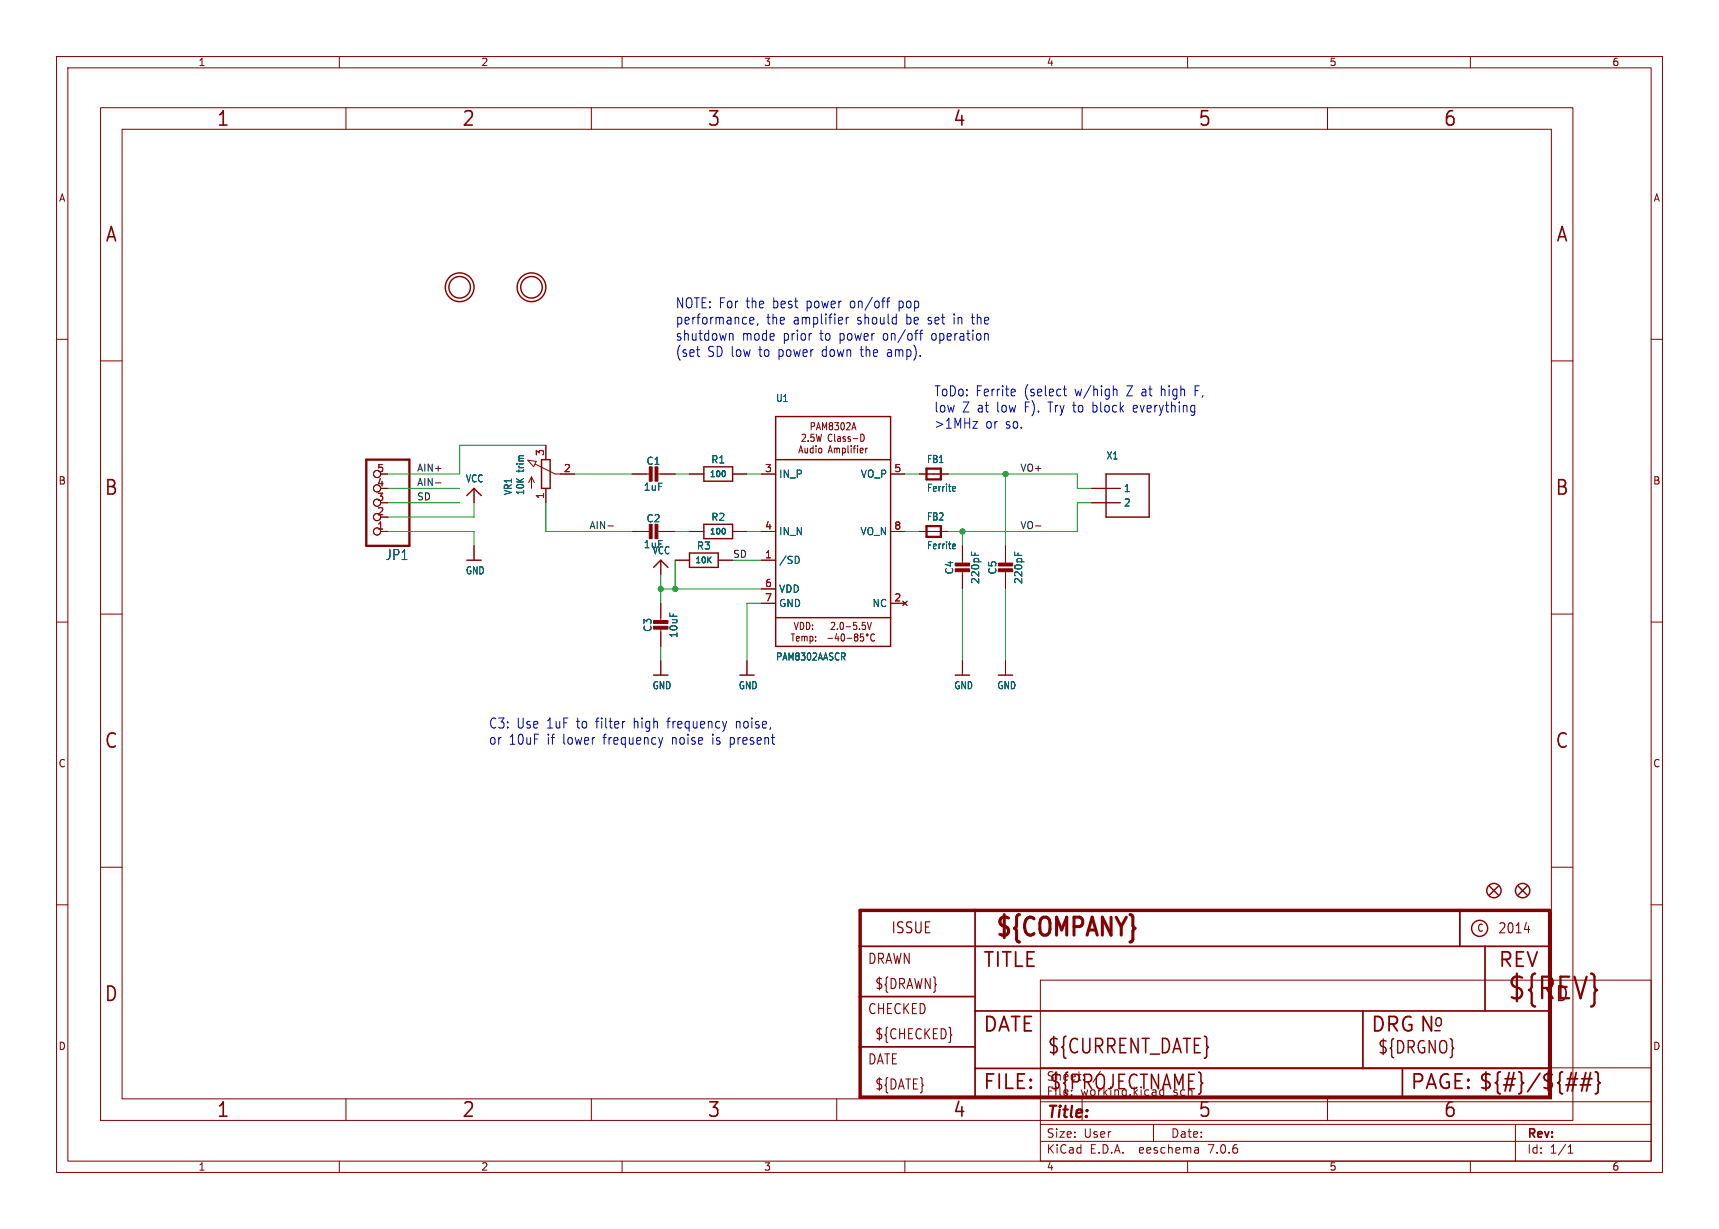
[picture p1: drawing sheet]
<svg xmlns="http://www.w3.org/2000/svg" width="304mm" height="217mm" viewBox="0 0 304 217" stroke-linecap="round" stroke-linejoin="round" font-family="sans-serif">
<g fill="none" stroke="#840000" stroke-width=".18">
<path d="M10 10h284v197.3h-284zM12 12h280v193.3h-280zM17.8 19h260.3v179.1h-260.3zM60 10v2M61.2 19v3.9M104.6 19v3.9M110 10v2M148 19v3.9M160 10v2M191.3 19v3.9M210 10v2M234.7 19v3.9"/>
<path d="M260 10v2M21.6 22.9h252.7v171.4h-252.7zM10 60h2M292 60h2M17.8 63.8h3.8M96.5 78.7v2.6M141.4 79.7h.5M141.8 76.9l.4-.1 .2 .3-.6 .9h.6M142.3 79.2l.1 .8 .2 .1 .2-.1M142.8 79.2v.9M142.9 77.9v.1M143.4 75.4l.6-.1 .1-.1-.1-.4-.6-.1v1.3"/>
<path d="M143.8 79.3l-.3-.1-.2 .3 .1 .5h.4M143.8 78.8v1.3M143.9 76.8h-.5v.6l.1-.1h.4v.6l-.1 .1-.4-.1M144.3 78.8v.1M144.3 79.2v.9M144.3 76.8l.3 1.2 .2-.9 .2 .9 .3-1.2M144.4 76l.3-1.3 .4 1.3M144.5 75.6h.5M144.9 79.3l.2-.1 .2 .3v.4l-.2 .2-.2-.1-.2-.1zM145.4 76v-1.3l.4 .9 .4-.9v1.3M146.5 79.7h.6M146.8 75.3l-.2-.3 .2-.3h.2l.2 .3-.2 .3"/>
<path d="M146.8 75.3l-.2 .2 .1 .4 .1 .1h.2l.2-.2v-.4l-.2-.1M146.8 75.3h.2M147.1 76.9v-.1a.62 .62 0 0 0-.7 .5 .62 .62 0 0 0 .4 .7l.3-.1M147.5 79.4l.3-.2 .2 .2M147.5 79.2v.9M147.6 76.8v1.1l.1 .1M147.6 74.7h.7l-.4 .5 .3 .1v.6l-.1 .1-.5-.1M148 79.4l.1-.2 .3 .1 .1 .8M148 79.4v.7M148.1 77.3h.5v.7M148.6 77.5l-.4 .1-.1 .1 .1 .3h.4M148.8 74.8l.1-.1a.72 .72 0 0 1 0 1.3 .94 .94 0 0 1-.1-1.2z"/>
<path d="M149 79.3l.3-.1 .2 .3-.1 .5h-.4M149 79.2v1.3M149.5 77.3l-.3-.1-.1 .2v.2l.4 .1v.3h-.4M149.7 74.9l.4-.2 .2 .4-.6 .9h.6M149.9 78.8v1.1l.2 .2M150.4 77.3l-.3-.1-.2 .2 .1 .2 .4 .1v.3h-.5M150.5 78.8v.1M150.5 79.2v.9M150.6 76l.4-1.3 .4 1.3M150.7 75.6h.6M150.9 79.2h.4M150.9 77.6h.8"/>
<path d="M151.3 78.8l-.3 .2v1.1M151.6 78.8v.1M151.6 79.2v.9M152.1 79.7l.5-.2v-.2l-.3-.1-.2 .2 .1 .6h.4M152.2 76.8a.64 .64 0 0 1 .6 .6 .64 .64 0 0 1-.6 .6zM153.1 79.2v.9M153.4 79.2l-.3 .3M274.3 63.8h3.8M67.3 83.8h1.3M67.3 94h1.3M67.3 91.4h1.3M67.3 88.9h1.3"/>
<path d="M67.3 86.4h1.3M83.8 86.4v2.5M83.8 96.5v2.6M93.3 81.4l1.5 .2-.4 .9zM94 84.3v2.1M94 84.3l-.5 1M94 84.3l.5 1M94.6 82.1l3.6 1.7h3.4M96.5 86.4v2.5M111.8 83.8h3.3M111.8 94h3.3M116.1 83.8h3.3"/>
<path d="M116.1 94h3.3M116.8 99.1v2.5M119.4 99.1h2.5M121.9 83.8h2.6M121.9 94h2.6M127 99.1h2.5M129.5 83.8h2.6M129.5 94h2.6M134.6 83.8h2.6M134.6 99.1h2.6M134.6 94h2.6M141.3 80.1l.3-1.3 .4 1.3"/>
<path d="M146.4 80.1l.4-1.3 .4 1.3M157.5 83.8h2.5M157.5 94h2.5M162.6 83.8h5M162.6 94h5M170.2 96.5v3.3M177.8 96.5v3.3M193 88.9h5.1M193 86.4h5.1M10 110h2M17.8 108.6h3.8M116.8 106.7v3.3"/>
<path d="M116.8 111v3.3M116.8 116.8v2.6M132.1 116.8v2.6M134.6 106.7h2.6M134.6 104.1h2.6M139.9 112.1h.6M140.2 112.1v1.3M140.4 110l.4 1.3 .4-1.3M140.8 112.9l.5-.1v-.2l-.3-.1-.2 .2 .1 .6h.4M141.5 110a.64 .64 0 0 1 .6 .7 .64 .64 0 0 1-.6 .6zM141.8 112.6l.3-.1 .2 .2M141.8 112.5v.9"/>
<path d="M142.3 112.7l.1-.2 .3 .1v.8M142.3 112.7v.7M142.6 110a.64 .64 0 0 1 .6 .7 .64 .64 0 0 1-.6 .6zM143.2 112.6l.3-.1 .3 .3-.2 .5h-.4M143.2 112.5v1.3M143.7 111.2v.1M143.7 110.5v.2M144.2 113.2v.2M144.2 112.6v.1M146.4 112.9h.8M147 110.2l.4-.2 .2 .4-.7 .9h.7M147.9 112l-.2 .9h.7"/>
<path d="M148.1 111.2v.1M148.2 112.5v.9M148.7 110.1l.1-.1a.72 .72 0 0 1 0 1.3 .94 .94 0 0 1-.1-1.2zM148.9 112.2l.1-.1a.72 .72 0 0 1 0 1.3 .95 .95 0 0 1-.1-1.2zM149.6 110.8h.8M149.8 112.9h.8M151.3 112.6l-.2-.2 .2-.3 .3 .1 .1 .1-.2 .3M151.3 112.6l-.2 .3v.3l.2 .2 .3-.1 .1-.2-.1-.3-.1-.2M151.3 112.6h.2M151.5 110h-.5l-.1 .7 .2-.2 .3 .1 .1 .6-.2 .1-.4-.1M152 111.2v.1M152.7 112.1h-.5l-.1 .6 .2-.1h.3l.1 .6-.2 .2-.4-.2"/>
<path d="M153 110h-.5l-.1 .7 .2-.2 .4 .1v.6l-.1 .1-.5-.1M153.4 110l.3 1.3 .4-1.3M154.6 112.2a.62 .62 0 0 0-.7 .4 .62 .62 0 0 0 .4 .8l.3-.2M157.5 106.7h2.5M159.6 106.3l.8 .8M160.4 106.3l-.8 .8M170.2 100.8v3.3M170.2 116.8v2.6M177.8 100.8v3.3M177.8 116.8v2.6M274.3 108.6h3.8M292 110h2"/>
<path d="M10 160h2M17.8 153.4h3.8M274.3 153.4h3.8M292 160h2M184 173.3h108v32h-108zM61.2 194.3v3.8M104.6 194.3v3.8M148 194.3v3.8M184 198.8h108M184 194.8h108M184 188.8h108M191.3 194.3v3.8"/>
<path d="M204 198.8v3M234.7 194.3v3.8M268 198.8v6.5M60 205.3v2M110 205.3v2M160 205.3v2M184 201.8h108M210 205.3v2M211.8 203l.1 .9M211.9 203.8l-.1 .1M211.9 203.3h-.1M260 205.3v2"/>
<path d="M277.3 203.9h.8M277.3 202.8l.4-.4v1.5"/>
<circle cx="66.7" cy="94" r=".63"/>
<circle cx="66.7" cy="86.4" r=".63"/>
<circle cx="66.7" cy="83.8" r=".63"/>
<circle cx="66.7" cy="88.9" r=".63"/>
<circle cx="66.7" cy="91.4" r=".63"/>
<circle cx="153.4" cy="112.3" r=".17"/>
</g>
<g fill="none" stroke="#840000" stroke-width=".25">
<path d="M137.2 73.7h20.3v40.6h-20.3zM82.5 99.1h2.6M82.5 87.6l1.3-1.2 1.3 1.2M95.8 81.3h1.5v5.1h-1.5zM121.9 97.8h5.1v2.5h-5.1zM124.5 82.5h5v2.6h-5zM124.5 92.7h5v2.5h-5zM137.2 81.3h20.3M195.6 83.8h7.6v7.6h-7.6zM115.6 100.3l1.2-1.2 1.3 1.2M115.6 119.4h2.5M130.8 119.4h2.5"/>
<path d="M137.2 109.2h20.3M168.9 119.4h2.5M176.5 119.4h2.6M263.4 156.7l1.5 1.5M264.9 156.7l-1.5 1.5M268.5 156.7l1.5 1.5M270 156.7l-1.5 1.5"/>
<circle cx="81.3" cy="50.8" r="2.54"/>
<circle cx="81.3" cy="50.8" r="1.9"/>
<circle cx="94" cy="50.8" r="2.54"/>
<circle cx="94" cy="50.8" r="1.9"/>
<circle cx="264.2" cy="157.5" r="1.27"/>
<circle cx="269.2" cy="157.5" r="1.27"/>
<circle cx="261.6" cy="164.2" r="1.42"/>
</g>
<path d="M64.8 81.3h7.6v15.2h-7.6zM163.8 82.9h2.6v1.9h-2.6zM163.8 93h2.6v1.9h-2.6z" fill="none" stroke="#840000" stroke-width=".41"/>
<path d="M141.1 98.4l.2 .5-.2 .7M168.6 86l.3 .1 .1 .2-.6 .2M168.6 96.2l.3 .1 .1 .2-.6 .1M168.9 86.8l-.3 .1M168.9 97h-.3M171.8 97.6v.6M172.4 97.8v.4M179.4 97.6v.6M180 97.8v.4" fill="none" stroke="#006464" stroke-width=".18"/>
<path d="M128.1 93.5l.2 .3-.2 .6M128.1 83.3l.2 .4-.2 .5" fill="none" stroke="#006464" stroke-width=".2"/>
<g fill="#840000" stroke="#840000" stroke-width=".18">
<path d="M114.8 92.7h.5v2.5h-.5z"/>
<path d="M115.8 92.7h.5v2.5h-.5z"/>
<path d="M115.6 110.7h2.5v.6h-2.5z"/>
<path d="M115.6 109.7h2.5v.5h-2.5z"/>
<path d="M114.8 82.5h.5v2.6h-.5z"/>
<path d="M115.8 82.5h.5v2.6h-.5z"/>
<path d="M176.5 100.6h2.6v.5h-2.6z"/>
<path d="M176.5 99.6h2.6v.5h-2.6z"/>
<path d="M168.9 100.6h2.5v.5h-2.5z"/>
<path d="M168.9 99.6h2.5v.5h-2.5z"/>
</g>
<path d="M152.1 161h121.9v33h-121.9z" fill="none" stroke="#840000" stroke-width=".61"/>
<path d="M152.1 176.2h20.3M152.1 167.3h121.9M172.4 161v33M172.4 178.8h101.6M241 178.8v10.1M258.1 161v6.3M262.6 167.3v11.5M152.1 185.1h20.3M172.4 188.9h101.6M248 188.9v5.1" fill="none" stroke="#840000" stroke-width=".3"/>
<path d="M276.9 191.8h1.8M277.1 190.8h1.9M278.7 189.7l-.7 3.2M279.4 191.8h1.9M279.7 190.8h1.8M280.4 189.7l-.7 3.2M281.3 189.7l-.8 3.2M282.1 189.5l.4 .2 .1 .2v1.2l.3 .4-.3 .3v1.2l-.1 .3-.4 .1" fill="none" stroke="#840000" stroke-width=".32"/>
<path d="M269.5 164.4h1M168.2 182.9l.1 .1-.1 .1" fill="none" stroke="#840000" stroke-width=".19"/>
<path d="M77 85.4h1M107.5 93h.9M183.1 93h1" fill="none" stroke="#0f0f0f" stroke-width=".18"/>
<g fill="none" stroke="#0000c2" stroke-width=".18">
<path d="M129.1 59.1h.5v1.1M132.6 56.7l.7-.2-.1-.3-.4-.1-.2 .3 .1 .8h.5M134 57.2l-.1 .4M149.6 56.1v1.2M150.1 56.1l-.3 .1-.2 .3M156.8 53.3h.5M157.3 52.7h-.3v.2v1.5M162.6 59h.6M163 58.4l-.2 .2v1.6M171.7 56.1h.6M123.2 61.8h.5M123.6 63h.1"/>
<path d="M172 74.5h.8l-.8 1.2h.8M179.3 68.8l.1 .1 .1 .3-.7 .2M179.4 69.9l-.1 .1M188 68.8h.6M188.2 68.2v1.5l.1 .2 .3 .1M196.9 68.9h.5l.1 1.1M200.5 71.8v1M201.1 72.1l-.7 .2M117.2 130.4l-.4 1.2"/>
</g>
<g fill="none" stroke="#009600" stroke-width=".18">
<path d="M96.5 78.7h-15.2v5.1h-12.7M68.6 94h15.2v2.5M68.6 86.4h12.7M68.6 88.9h12.7M83.8 88.9v2.5h-15.2M96.5 88.9v5.1h15.3M101.6 83.8h10.2M119.4 94h2.5M119.4 83.8h2.5M119.4 99.1v5M129.5 99.1h5.1M132.1 94h2.5"/>
<path d="M132.1 83.8h2.5M160 94h2.6M160 83.8h2.6M167.6 83.8h22.9v2.6h2.5M170.2 94v2.5M177.8 83.8v12.7M193 88.9h-2.5v5.1h-22.9M116.8 101.6v5.1M116.8 114.3v2.5M116.8 104.1h17.8M134.6 106.7h-2.5v10.1M170.2 104.1v12.7"/>
<path d="M177.8 104.1v12.7"/>
</g>
<g fill="#009600" stroke="#009600" stroke-width=".18">
<circle cx="170.2" cy="94" r=".46"/>
<circle cx="119.4" cy="104.1" r=".46"/>
<circle cx="116.8" cy="104.1" r=".46"/>
<circle cx="177.8" cy="83.8" r=".46"/>
</g>
<text font-size="5.3" fill="#840000" x="266.4" y="177.3">${REV}</text>
<text font-size="4.4" fill="#840000" x="175.7" y="166.3">${COMPANY}</text>
<g font-size="3.5" fill="#840000">
<text x="38.2" y="22.7">1</text>
<text x="81.6" y="22.7">2</text>
<text x="125" y="22.7">3</text>
<text x="168.4" y="22.7">4</text>
<text x="211.8" y="22.7">5</text>
<text x="255.1" y="22.7">6</text>
<text x="18.5" y="43.1">A</text>
<text x="275" y="43.1">A</text>
<text x="18.3" y="87.9">B</text>
<text x="274.9" y="87.9">B</text>
<text x="18.3" y="132.7">C</text>
<text x="274.9" y="132.7">C</text>
<text x="173.7" y="171.4">TITLE</text>
<text x="264.8" y="171.4">REV</text>
<text x="18.3" y="177.4">D</text>
<text x="274.9" y="177.4">D</text>
<text x="173.7" y="182.9">DATE</text>
<text x="242.3" y="182.9">DRG N</text>
<text x="185.1" y="186.7">${CURRENT_DATE}</text>
<text x="38.2" y="197.9">1</text>
<text x="81.6" y="197.9">2</text>
<text x="125" y="197.9">3</text>
<text x="168.4" y="197.9">4</text>
<text x="173.7" y="193">FILE:</text>
<text x="185.4" y="193">${PROJECTNAME}</text>
<text x="211.8" y="197.9">5</text>
<text x="249.3" y="193">PAGE: ${#}/${##}</text>
<text x="255.1" y="197.9">6</text>
</g>
<g font-size="3" fill="#840000">
<text x="253.4" y="181.9">o</text>
<text x="243.5" y="186.6">${DRGNO}</text>
</g>
<text font-size="2.8" fill="#840000" x="185" y="198.2">Title:</text>
<text font-size="2.7" fill="#840000" x="157.5" y="165.3">ISSUE</text>
<g font-size="2.5" fill="#0000c2">
<text x="119.4" y="54.7">NOTE: For</text>
<text x="119.4" y="57.5">performance,</text>
<text x="132" y="54.7">the</text>
<text x="135.5" y="57.5">the</text>
<text x="136.8" y="54.7">best</text>
<text x="140.3" y="57.5">amplifier</text>
<text x="142.9" y="54.7">power</text>
<text x="150.7" y="54.7">on/off</text>
<text x="151.7" y="57.5">should</text>
<text x="159.5" y="54.7">pop</text>
<text x="160.5" y="57.5">be set</text>
<text x="169.2" y="57.5">in</text>
<text x="172.6" y="57.5">the</text>
<text x="119.4" y="60.4">shutdown</text>
<text x="119.4" y="63.3">(set</text>
<text x="125.1" y="63.3">SD low</text>
<text x="131.2" y="60.4">mode</text>
<text x="134.4" y="63.3">to</text>
<text x="137.9" y="63.3">power</text>
<text x="138.5" y="60.4">prior</text>
<text x="145.2" y="60.4">to</text>
<text x="145.8" y="63.3">down</text>
<text x="148.7" y="60.4">power</text>
<text x="152.8" y="63.3">the</text>
<text x="156.6" y="60.4">on/off</text>
<text x="157.6" y="63.3">amp).</text>
<text x="165.3" y="60.4">operation</text>
<text x="165.1" y="70.2">ToDo: Ferrite</text>
<text x="181.2" y="70.2">(select</text>
<text x="190.2" y="70.2">w/high</text>
<text x="199.5" y="70.2">Z at</text>
<text x="205.8" y="70.2">high</text>
<text x="212" y="70.2">F,</text>
<text x="165.1" y="73.1">low</text>
<text x="165.1" y="76">&gt;1MHz</text>
<text x="170.1" y="73.1">Z at</text>
<text x="174.3" y="76">or</text>
<text x="176.4" y="73.1">low</text>
<text x="177.9" y="76">so.</text>
<text x="181.5" y="73.1">F).</text>
<text x="185.8" y="73.1">Try to</text>
<text x="193.9" y="73.1">block</text>
<text x="201.2" y="73.1">everything</text>
<text x="86.4" y="129">C3: Use 1uF</text>
<text x="86.4" y="131.8">or</text>
<text x="90" y="131.8">10uF</text>
<text x="96.8" y="131.8">if</text>
<text x="99.7" y="131.8">lower</text>
<text x="102.2" y="129">to</text>
<text x="105.7" y="129">filter</text>
<text x="107" y="131.8">frequency</text>
<text x="112.5" y="129">high</text>
<text x="118.6" y="129">frequency</text>
<text x="119.2" y="131.8">noise</text>
<text x="126.5" y="131.8">is present</text>
<text x="130.8" y="129">noise,</text>
</g>
<text font-size="2.5" fill="#006464" x="68.1" y="99.2">JP1</text>
<g font-size="2.5" fill="#840000">
<text x="264.8" y="165.3">2014</text>
<text x="153.4" y="170.7">DRAWN</text>
<text x="153.4" y="179.6">CHECKED</text>
<text x="154.6" y="175.2">${DRAWN}</text>
<text x="154.6" y="184">${CHECKED}</text>
<text x="153.4" y="188.5">DATE</text>
<text x="154.6" y="192.9">${DATE}</text>
</g>
<g font-size="2.1" fill="#840000">
<text x="185" y="191.3">Sheet:</text>
<text x="193.2" y="191.3">/</text>
<text x="185" y="194">File:</text>
<text x="191" y="194">working.kicad_sch</text>
<text x="185" y="201.4">Size:</text>
<text x="191.6" y="201.4">User</text>
<text x="207" y="201.4">Date:</text>
<text x="270" y="201.6">Rev:</text>
<text x="185" y="204.2">KiCad</text>
<text x="192.7" y="204.2">E.D.A.</text>
<text x="201.6" y="204.2">eeschema</text>
<text x="213.9" y="204.2">7.0.6</text>
<text x="270" y="204.2">Id:</text>
<text x="274" y="204.2">1/1</text>
</g>
<g font-size="1.8" fill="#840000">
<text x="35" y="11.9">1</text>
<text x="85" y="11.9">2</text>
<text x="135" y="11.9">3</text>
<text x="185" y="11.9">4</text>
<text x="235" y="11.9">5</text>
<text x="285" y="11.9">6</text>
<text x="10.3" y="35.9">A</text>
<text x="292.3" y="35.9">A</text>
<text x="10.3" y="85.9">B</text>
<text x="292.2" y="85.9">B</text>
<text x="10.3" y="135.9">C</text>
<text x="292.2" y="135.9">C</text>
<text x="261.1" y="165">C</text>
<text x="10.3" y="185.9">D</text>
<text x="292.2" y="185.9">D</text>
<text x="35" y="207.2">1</text>
<text x="85" y="207.2">2</text>
<text x="135" y="207.2">3</text>
<text x="185" y="207.2">4</text>
<text x="235" y="207.2">5</text>
<text x="285" y="207.2">6</text>
</g>
<g font-size="1.8" fill="#006464">
<text x="137.1" y="71.3">U1</text>
<text x="92.9" y="83.5" transform="rotate(-90 92.9 83.5)">trim</text>
<text x="114.2" y="82.4">C1</text>
<text x="125.7" y="82.1">R1</text>
<text x="163.8" y="82.1">FB1</text>
<text x="195.6" y="81.4">X1</text>
<text x="82.3" y="85.5">VCC</text>
<text x="90.7" y="87.7" transform="rotate(-90 90.7 87.7)">VR1</text>
<text x="92.9" y="87.7" transform="rotate(-90 92.9 87.7)">10K</text>
<text x="113.7" y="87">1uF</text>
<text x="137.7" y="84.7">IN_P</text>
<text x="152.1" y="84.7">VO_P</text>
<text x="163.8" y="87.2">Ferrite</text>
<text x="198.6" y="87.2">1</text>
<text x="198.6" y="89.8">2</text>
<text x="114.2" y="92.6">C2</text>
<text x="125.7" y="92.3">R2</text>
<text x="137.7" y="94.8">IN_N</text>
<text x="152.1" y="94.8">VO_N</text>
<text x="163.8" y="92.2">FB2</text>
<text x="82.3" y="101.8">GND</text>
<text x="113.7" y="97.1">1uF</text>
<text x="115.3" y="98.2">VCC</text>
<text x="123.1" y="97.4">R3</text>
<text x="137.7" y="99.9">/SD</text>
<text x="163.8" y="97.3">Ferrite</text>
<text x="168.8" y="101.7" transform="rotate(-90 168.8 101.7)">C4</text>
<text x="176.4" y="101.7" transform="rotate(-90 176.4 101.7)">C5</text>
<text x="137.7" y="105">VDD</text>
<text x="137.7" y="107.5">GND</text>
<text x="154.2" y="107.5">NC</text>
<text x="173.3" y="103.4" transform="rotate(-90 173.3 103.4)">220pF</text>
<text x="181" y="103.4" transform="rotate(-90 181 103.4)">220pF</text>
<text x="115.4" y="111.9" transform="rotate(-90 115.4 111.9)">C3</text>
<text x="120" y="112.9" transform="rotate(-90 120 112.9)">10uF</text>
<text x="137.1" y="117">PAM8302AASCR</text>
<text x="115.3" y="122.1">GND</text>
<text x="130.5" y="122.1">GND</text>
<text x="168.6" y="122.1">GND</text>
<text x="176.2" y="122.1">GND</text>
</g>
<g font-size="1.8" fill="#a90000">
<text x="66.6" y="83.6">5</text>
<text x="96.3" y="80.7" transform="rotate(-90 96.3 80.7)">3</text>
<text x="99.6" y="83.6">2</text>
<text x="135.2" y="83.6">3</text>
<text x="158" y="83.6">5</text>
<text x="66.6" y="88.6">3</text>
<text x="66.6" y="86.1">4</text>
<text x="96.3" y="88.3" transform="rotate(-90 96.3 88.3)">1</text>
<text x="66.6" y="93.7">1</text>
<text x="66.6" y="91.2">2</text>
<text x="135.2" y="93.7">4</text>
<text x="158" y="93.7">8</text>
<text x="135.2" y="98.8">1</text>
<text x="135.2" y="103.9">6</text>
<text x="135.2" y="106.4">7</text>
<text x="158" y="106.4">2</text>
</g>
<g font-size="1.7" fill="#0f0f0f">
<text x="73.7" y="83.5">AIN+</text>
<text x="180.3" y="83.5">VO+</text>
<text x="73.7" y="88.6">SD</text>
<text x="73.7" y="86">AIN-</text>
<text x="104.1" y="93.6">AIN-</text>
<text x="180.3" y="93.6">VO-</text>
<text x="129.5" y="98.7">SD</text>
</g>
<g font-size="1.4" fill="#006464">
<text x="125.3" y="84.6">100</text>
<text x="125.3" y="94.8">100</text>
<text x="122.8" y="99.9">10K</text>
</g>
</svg>
